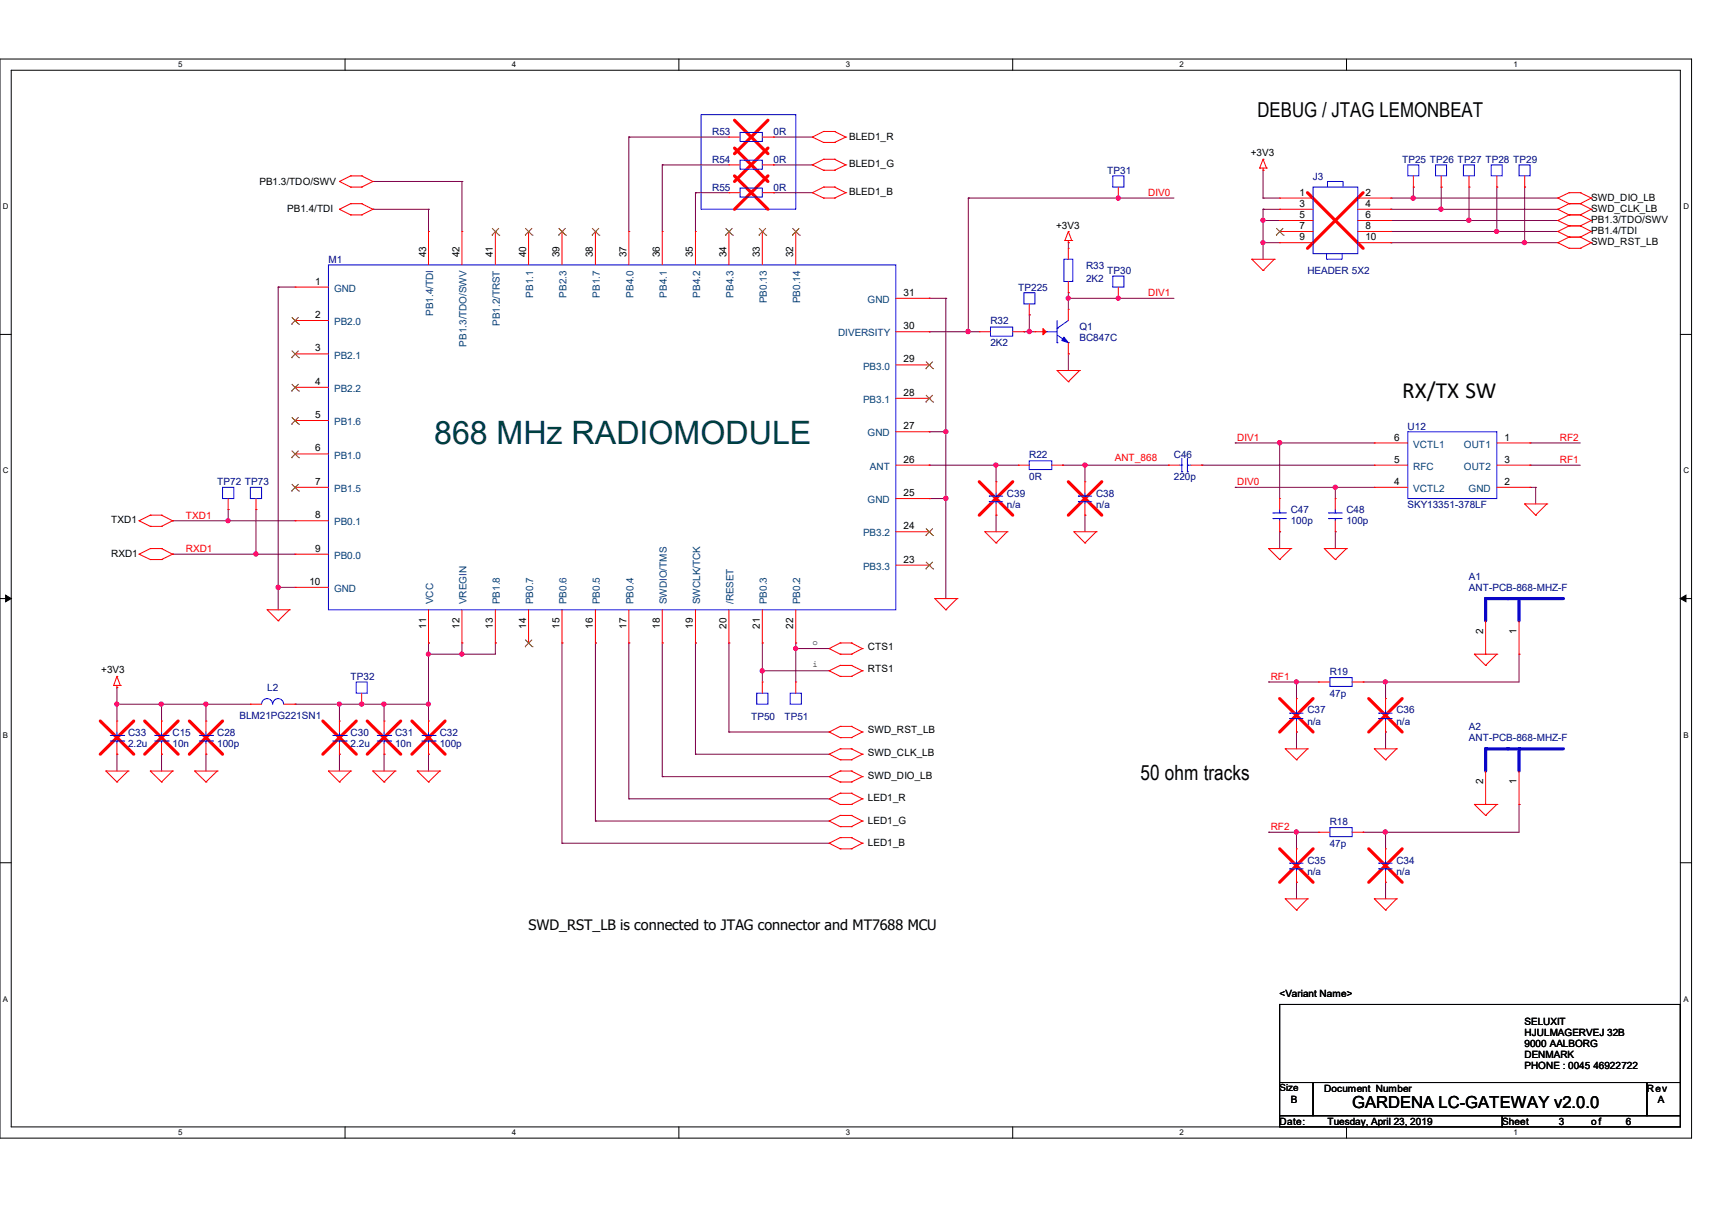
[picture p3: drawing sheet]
<svg xmlns="http://www.w3.org/2000/svg" width="297mm" height="210mm" viewBox="0 0 297 210" stroke-linecap="round" stroke-linejoin="round" font-family="sans-serif">
<path d="M0 10.2h293.5v187.3h-293.5zM1.9 12.2h289.6v183.4h-289.6z" fill="none" stroke="#000" stroke-width=".17"/>
<g fill="#fff">
<path d="M30.9 10.5h.8v1.5h-.8z"/>
<path d="M30.9 195.8h.8v1.5h-.8z"/>
</g>
<path d="M59.9 10.2v2M59.9 195.6v1.9" fill="none" stroke="#000" stroke-width=".17"/>
<g fill="#fff">
<path d="M88.8 10.5h.8v1.5h-.8z"/>
<path d="M88.8 195.8h.8v1.5h-.8z"/>
</g>
<path d="M117.8 10.2v2M117.8 195.6v1.9" fill="none" stroke="#000" stroke-width=".17"/>
<g fill="#fff">
<path d="M146.7 10.5h.8v1.5h-.8z"/>
<path d="M146.7 195.8h.8v1.5h-.8z"/>
</g>
<path d="M175.7 10.2v2M175.7 195.6v1.9" fill="none" stroke="#000" stroke-width=".17"/>
<g fill="#fff">
<path d="M204.6 10.5h.8v1.5h-.8z"/>
<path d="M204.6 195.8h.8v1.5h-.8z"/>
</g>
<path d="M233.6 10.2v2M233.6 195.6v1.9" fill="none" stroke="#000" stroke-width=".17"/>
<g fill="#fff">
<path d="M262.6 10.5h.7v1.5h-.7z"/>
<path d="M262.6 195.8h.7v1.5h-.7z"/>
<path d="M.5 35.1h1v1.5h-1z"/>
<path d="M292 35.1h1v1.5h-1z"/>
<path d="M.5 80.9h1v1.6h-1z"/>
<path d="M292 80.9h1v1.6h-1z"/>
</g>
<path d="M0 58h1.9M291.5 58h2" fill="none" stroke="#000" stroke-width=".17"/>
<g fill="#fff">
<path d="M.5 126.8h.9v1.5h-.9z"/>
<path d="M292 126.8h.9v1.5h-.9z"/>
</g>
<path d="M0 103.9h1.9M291.5 103.9h2" fill="none" stroke="#000" stroke-width=".17"/>
<path d="M1 103.3l.9 .6-.9 .5zM291.5 103.9l1-.6v1.1z" fill="#000" stroke="#000" stroke-width=".17"/>
<g fill="#fff">
<path d="M.5 172.6h.9v1.6h-.9z"/>
<path d="M292 172.6h.9v1.6h-.9z"/>
</g>
<path d="M0 149.7h1.9M291.5 149.7h2M222 174.3h69.5v13.6h-69.5zM222 187.9h5.8v5.7h-5.8zM222 193.6h38.6v2h-38.6zM227.8 187.9h57.9v5.7h-57.9zM260.6 193.6h30.9v2h-30.9zM285.7 187.9h5.8v5.7h-5.8z" fill="none" stroke="#000" stroke-width=".17"/>
<path d="M121.6 19.9h16.4v16.4h-16.4z" fill="none" stroke="#00f" stroke-width=".17" stroke-dasharray="5681883.7"/>
<g fill="none" stroke="#f00" stroke-width=".55">
<path d="M127.4 20.9l5.8 5.8M127.4 25.7l5.8 5.8M127.4 30.5l5.8 5.8M133.2 20.9l-5.8 5.8M133.2 25.7l-5.8 5.8M133.2 30.5l-5.8 5.8M226.8 33.4l9.7 9.7M236.5 33.4l-9.7 9.7M169.9 83.6l5.8 5.8M175.7 83.6l-5.8 5.8M185.3 83.6l5.8 5.8M191.1 83.6l-5.8 5.8"/>
<path d="M17.4 125.1l5.8 5.8M23.2 125.1l-5.8 5.8M25.1 125.1l5.8 5.8M30.9 125.1l-5.8 5.8M32.9 125.1l5.7 5.8M38.6 125.1l-5.7 5.8M56 125.1l5.8 5.8M61.8 125.1l-5.8 5.8M63.7 125.1l5.8 5.8M69.5 125.1l-5.8 5.8M71.5 125.1l5.7 5.8M77.2 125.1l-5.7 5.8"/>
<path d="M222 121.2l5.8 5.8M227.8 121.2l-5.8 5.8M237.4 121.2l5.8 5.8M243.2 121.2l-5.8 5.8M222 147.3l5.8 5.8M227.8 147.3l-5.8 5.8M237.4 147.3l5.8 5.8M243.2 147.3l-5.8 5.8"/>
</g>
<g fill="none" stroke="#800040" stroke-width=".17">
<path d="M64.7 36.3h.1M64.7 31.5h.1M64.7 36.3h9.6M64.7 31.5h15.4M74.3 36.3h.1M74.3 36.3v3.9M80.1 31.5h.1M80.1 31.5v8.7M109.1 23.8h.1M109.1 23.8h17.3M109.1 23.8v16.4M114.9 28.6h.1"/>
<path d="M114.9 28.6v11.6M114.9 28.6h11.5M120.6 33.4h.1M120.6 33.4v6.8M120.6 33.4h5.8M134.2 23.8h.1M134.2 28.6h.1M134.2 33.4h.1M134.2 23.8h6.7M134.2 28.6h6.7M134.2 33.4h6.7M168 34.4h.1"/>
<path d="M168 34.4h35.7M168 34.4v23.2M194 34.4h.1M219.1 34.4h.1M219.1 29.5h.1M219.1 36.3h.1M219.1 38.3h.1M219.1 36.3h2.9M219.1 34.4h2.9M219.1 29.5v4.9M219.1 36.3v8.7M219.1 38.3h2.9"/>
<path d="M241.3 34.4h.1M241.3 36.3h.1M241.3 38.3h.1M241.3 36.3h29M241.3 34.4h29M241.3 38.3h29M245.2 34.4h.1M245.2 32.5h.1M245.2 32.5v1.9M250 36.3h.1M250 32.5h.1M250 32.5v3.8"/>
<path d="M254.8 38.3h.1M254.8 32.5h.1M254.8 32.5v5.8M259.7 32.5h.1M259.7 32.5v7.7M264.5 32.5h.1M264.5 32.5v9.6M48.3 49.8h.1M48.3 49.8h2.9M48.3 49.8v56M161.2 51.8h.1M161.2 57.6h.1"/>
<path d="M161.2 51.8h2.9M161.2 57.6h8.7M164.1 51.8h.1M164.1 51.8v52.1M168 57.6h.1M177.6 57.6h.1M177.6 57.6h1.9M178.6 54.7h.1M178.6 57.6h.1M178.6 54.7v2.9M185.3 42.1h.1M185.3 50.8h.1"/>
<path d="M185.3 51.8h.1M185.3 51.8h18.4M185.3 42.1v1M185.3 50.8v2.9M194 51.8h.1M219.1 42.1h.1M219.1 42.1h2.9M241.3 40.2h.1M241.3 42.1h.1M241.3 42.1h29M241.3 40.2h29M259.7 40.2h.1"/>
<path d="M264.5 42.1h.1M161.2 74.9h.1M161.2 74.9h2.9M164.1 74.9h.1M185.3 61.4h.1M185.3 61.4v2.9M214.3 76.9h.1M214.3 76.9h24.1M222 76.9h.1M222 76.9v9.6M265.4 76.9h.1M265.4 76.9h8.8"/>
<path d="M29.9 96.2h.1M29.9 90.4h.1M29.9 96.2h21.3M29.9 90.4h21.3M39.6 88.4h.1M39.6 90.4h.1M39.6 88.4v2M44.4 88.4h.1M44.4 96.2h.1M44.4 88.4v7.8M161.2 86.5h.1M161.2 80.7h.1"/>
<path d="M161.2 86.5h2.9M161.2 80.7h15.5M164.1 86.5h.1M172.8 80.7h.1M172.8 89.4h.1M172.8 80.7v2.9M172.8 89.4v2.9M184.4 80.7h.1M184.4 80.7h18.3M188.2 89.4h.1M188.2 80.7h.1M188.2 80.7v2.9"/>
<path d="M188.2 89.4v2.9M208.5 80.7h.1M208.5 80.7h29.9M214.3 84.6h.1M214.3 84.6h24.1M222 92.3h.1M222 92.3v2.9M231.6 92.3h.1M231.6 84.6h.1M231.6 84.6v1.9M231.6 92.3v2.9M265.4 84.6h.1"/>
<path d="M265.4 80.7h.1M265.4 80.7h8.8M265.4 84.6h1M266.4 84.6h.1M266.4 84.6v2.9M20.3 119.3h.1M20.3 119.3v5.8M48.3 101.9h.1M48.3 101.9h2.9M74.3 113.5h.1M74.3 111.6h.1M74.3 111.6v13.5"/>
<path d="M80.1 111.6h.1M80.1 113.5h.1M80.1 111.6v1.9M85.9 111.6h.1M85.9 111.6v1.9h-11.6M97.5 111.6h.1M97.5 111.6v34.7M103.3 111.6h.1M103.3 111.6v30.9M109.1 111.6h.1M109.1 111.6v27M114.9 111.6h.1"/>
<path d="M114.9 111.6v23.2M120.6 111.6h.1M120.6 111.6v19.3M126.4 111.6h.1M126.4 111.6v15.4M132.2 111.6h.1M132.2 116.4h.1M132.2 111.6v6.8M132.2 116.4h11.6M138 111.6h.1M138 112.6h.1M138 111.6v6.8"/>
<path d="M138 112.6h5.8M220.1 118.4h.1M220.1 118.4h8.7M224.9 118.4h.1M224.9 118.4v2.8M236.5 118.4h.1M240.4 118.4h.1M240.4 118.4v2.8M263.5 113.5h.1M263.5 113.5v4.9h-27M20.3 122.2h.1M20.3 130.9h.1"/>
<path d="M20.3 122.2h23.1M20.3 130.9v2.9M28 122.2h.1M28 130.9h.1M28 122.2v2.9M28 130.9v2.9M35.7 122.2h.1M35.7 130.9h.1M35.7 122.2v2.9M35.7 130.9v2.9M51.2 122.2h.1M51.2 122.2h23.1"/>
<path d="M58.9 122.2h.1M58.9 130.9h.1M58.9 122.2v2.9M58.9 130.9v2.9M62.7 122.2h.1M66.6 122.2h.1M66.6 130.9h.1M66.6 122.2v2.9M66.6 130.9v2.9M74.3 130.9h.1M74.3 122.2h.1M74.3 130.9v2.9"/>
<path d="M109.1 138.6h.1M109.1 138.6h34.7M114.9 134.8h.1M114.9 134.8h28.9M120.6 130.9h.1M120.6 130.9h23.2M126.4 127h.1M126.4 127h17.4M224.9 127h.1M224.9 127v3M240.4 127h.1M240.4 127v3"/>
<path d="M263.5 139.6h.1M263.5 139.6v4.8h-27M97.5 146.3h.1M97.5 146.3h46.3M103.3 142.5h.1M103.3 142.5h40.5M220.1 144.4h.1M220.1 144.4h8.7M224.9 144.4h.1M224.9 153.1h.1M224.9 144.4v2.9M224.9 153.1v2.9"/>
<path d="M236.5 144.4h.1M240.4 144.4h.1M240.4 153.1h.1M240.4 144.4v2.9M240.4 153.1v2.9"/>
</g>
<g fill="#f0f" stroke="#f0f" stroke-width=".17">
<circle cx="58.9" cy="122.2" r=".36"/>
<circle cx="164.1" cy="86.5" r=".38"/>
<circle cx="48.3" cy="101.9" r=".38"/>
<circle cx="44.4" cy="96.1" r=".37"/>
<circle cx="39.6" cy="90.4" r=".36"/>
<circle cx="164.1" cy="74.9" r=".37"/>
<circle cx="35.7" cy="122.2" r=".36"/>
<circle cx="74.3" cy="122.2" r=".36"/>
<circle cx="28" cy="122.2" r=".37"/>
<circle cx="20.3" cy="122.2" r=".36"/>
<circle cx="80.1" cy="113.5" r=".36"/>
<circle cx="74.3" cy="113.5" r=".36"/>
<circle cx="66.6" cy="122.2" r=".37"/>
<circle cx="62.7" cy="122.2" r=".37"/>
<circle cx="219.1" cy="38.2" r=".37"/>
<circle cx="219.1" cy="42.1" r=".36"/>
<circle cx="245.2" cy="34.4" r=".38"/>
<circle cx="254.8" cy="38.2" r=".38"/>
<circle cx="240.3" cy="118.3" r=".37"/>
<circle cx="240.3" cy="144.4" r=".38"/>
<circle cx="224.9" cy="144.4" r=".37"/>
<circle cx="224.9" cy="118.3" r=".36"/>
<circle cx="167.9" cy="57.5" r=".38"/>
<circle cx="185.3" cy="51.8" r=".36"/>
<circle cx="188.2" cy="80.7" r=".37"/>
<circle cx="172.8" cy="80.7" r=".37"/>
<circle cx="250" cy="36.3" r=".37"/>
<circle cx="259.6" cy="40.2" r=".37"/>
<circle cx="264.5" cy="42.1" r=".37"/>
<circle cx="194" cy="51.8" r=".36"/>
<circle cx="194" cy="34.4" r=".37"/>
<circle cx="222" cy="76.8" r=".38"/>
<circle cx="231.7" cy="84.6" r=".37"/>
<circle cx="132.2" cy="116.4" r=".37"/>
<circle cx="138" cy="112.5" r=".36"/>
<circle cx="178.6" cy="57.5" r=".38"/>
</g>
<g fill="none" stroke="#f00" stroke-width=".17">
<path d="M58.9 31.5h.1M58.9 36.3h.1M58.9 31.5l1.9 1M58.9 36.3l1.9 1M60.8 30.5h.1M60.8 32.5h.1M60.8 35.3h.1M60.8 37.3h.1M60.8 30.5l-1.9 1M60.8 30.5h1.9M60.8 32.5h1.9M60.8 35.3l-1.9 1"/>
<path d="M60.8 35.3h1.9M60.8 37.3h1.9M62.7 30.5h.1M62.7 32.5h.1M62.7 35.3h.1M62.7 37.3h.1M62.7 30.5l2 1M62.7 35.3l2 1M64.7 31.5h.1M64.7 36.3h.1M64.7 31.5l-2 1M64.7 36.3l-2 1"/>
<path d="M140.9 23.8h.1M140.9 28.6h.1M140.9 33.4h.1M140.9 23.8l2 .9M140.9 28.6l2 .9M140.9 33.4l2 1M142.9 22.8h.1M142.9 24.7h.1M142.9 27.6h.1M142.9 29.5h.1M142.9 32.5h.1M142.9 34.4h.1"/>
<path d="M142.9 32.5h1.9M142.9 22.8h1.9M142.9 22.8l-2 1M142.9 24.7h1.9M142.9 27.6h1.9M142.9 27.6l-2 1M142.9 29.5h1.9M142.9 32.5l-2 .9M142.9 34.4h1.9M144.8 22.8h.1M144.8 24.7h.1M144.8 27.6h.1"/>
<path d="M144.8 29.5h.1M144.8 32.5h.1M144.8 34.4h.1M144.8 22.8l1.9 1M144.8 27.6l1.9 1M144.8 32.5l1.9 .9M146.7 23.8h.1M146.7 28.6h.1M146.7 33.4h.1M146.7 23.8l-1.9 .9M146.7 28.6l-1.9 .9M146.7 33.4l-1.9 1"/>
<path d="M218.5 29.2h.1M218.5 29.2h1.2M219.1 29.5h.1M219.1 27.6h.1M219.1 29.2v.3M219.1 27.6l-.6 1.6M219.1 27.6l.6 1.6M219.7 29.2h.1M250 32.5h.1M250 30.5v2M270.3 34.4h.1M270.3 36.3h.1"/>
<path d="M270.3 38.3h.1M270.3 34.4l1.9 .9M270.3 36.3l1.9 1M270.3 38.3l1.9 .9M272.2 33.4h.1M272.2 35.3h.1M272.2 37.3h.1M272.2 39.2h.1M272.2 35.3h2M272.2 37.3h2M272.2 33.4h2M272.2 33.4l-1.9 1"/>
<path d="M272.2 35.3l-1.9 1M272.2 37.3l-1.9 1M272.2 39.2h2M272.2 39.2l-1.9 1M274.2 33.4h.1M274.2 35.3h.1M274.2 37.3h.1M274.2 39.2h.1M274.2 33.4l1.9 1M274.2 35.3l1.9 1M274.2 37.3l1.9 1M274.2 39.2l1.9 1"/>
<path d="M276.1 34.4h.1M276.1 36.3h.1M276.1 38.3h.1M276.1 34.4l-1.9 .9M276.1 36.3l-1.9 1M276.1 38.3l-1.9 .9M169.9 57.6h.1M169.9 57.6h1.9M175.7 57.6h1.9M177.6 57.6h.1M178.6 54.7h.1M178.6 52.7v2"/>
<path d="M184.7 41.7h.1M184.7 41.7h1.2M185.3 42.1h.1M185.3 40.2h.1M185.3 43.1h.1M185.3 50.8h.1M185.3 41.7v.4M185.3 43.1v1.9M185.3 48.9v1.9M185.3 40.2l-.6 1.5M185.3 40.2l.6 1.5M185.9 41.7h.1"/>
<path d="M217.2 45h.1M217.2 45h3.9M217.2 45l1.9 1.9M219.1 46.9h.1M221.1 45h.1M221.1 45l-2 1.9M270.3 40.2h.1M270.3 42.1h.1M270.3 40.2l1.9 .9M270.3 42.1l1.9 1M272.2 41.1h.1M272.2 43.1h.1"/>
<path d="M272.2 41.1h2M272.2 41.1l-1.9 1M272.2 43.1h2M274.2 41.1h.1M274.2 43.1h.1M274.2 41.1l1.9 1M276.1 40.2h.1M276.1 42.1h.1M276.1 40.2l-1.9 .9M276.1 42.1l-1.9 1M183.4 64.3h.1M183.4 64.3h3.9"/>
<path d="M183.4 64.3l1.9 2M185.3 66.3h.1M187.3 64.3h.1M187.3 64.3l-2 2M24.1 90.4h.1M24.1 96.2h.1M24.1 90.4l2 1M24.1 96.2l2 .9M26.1 89.4h.1M26.1 91.4h.1M26.1 95.2h.1M26.1 97.1h.1"/>
<path d="M26.1 89.4l-2 1M26.1 89.4h1.9M26.1 91.4h1.9M26.1 95.2l-2 1M26.1 95.2h1.9M26.1 97.1h1.9M28 89.4h.1M28 91.4h.1M28 95.2h.1M28 97.1h.1M28 89.4l1.9 1M28 95.2l1.9 1"/>
<path d="M29.9 90.4h.1M29.9 96.2h.1M29.9 90.4l-1.9 1M29.9 96.2l-1.9 .9M170.9 92.3h.1M170.9 92.3h3.8M170.9 92.3l1.9 1.9M172.8 94.2h.1M174.7 92.3h.1M174.7 92.3l-1.9 1.9M186.3 92.3h.1M186.3 92.3h3.9"/>
<path d="M186.3 92.3l1.9 1.9M188.2 94.2h.1M190.2 92.3h.1M190.2 92.3l-2 1.9M202.7 80.7h.1M202.7 80.7h1.9M206.6 80.7h1.9M208.5 80.7h.1M220.1 95.2h.1M220.1 95.2h3.8M220.1 95.2l1.9 1.9M222 97.1h.1"/>
<path d="M223.9 95.2h.1M223.9 95.2l-1.9 1.9M229.7 95.2h.1M229.7 95.2h3.9M229.7 95.2l1.9 1.9M231.6 97.1h.1M231.6 92.3h.1M231.6 86.5h.1M231.6 86.5v1.9M231.6 90.4v1.9M233.6 95.2h.1M233.6 95.2l-2 1.9"/>
<path d="M264.5 87.5h.1M264.5 87.5h3.9M264.5 87.5l1.9 1.9M266.4 89.4h.1M268.4 87.5h.1M268.4 87.5l-2 1.9M19.7 119h.1M19.7 119h1.2M20.3 119.3h.1M20.3 117.4h.1M20.3 119v.3M20.3 117.4l.6 1.6"/>
<path d="M20.3 117.4l-.6 1.6M20.9 119h.1M46.4 105.8h.1M46.4 105.8h3.8M46.4 105.8l1.9 1.9M48.3 107.7h.1M50.2 105.8h.1M50.2 105.8l-1.9 1.9M138 118.4h.1M138 118.4v1.9M143.8 116.4h.1M143.8 112.6h.1"/>
<path d="M143.8 116.4l2 1M143.8 112.6l2 .9M145.8 115.5h.1M145.8 117.4h.1M145.8 111.6h.1M145.8 113.5h.1M145.8 115.5h1.9M145.8 115.5l-2 .9M145.8 117.4h1.9M145.8 111.6h1.9M145.8 111.6l-2 1M145.8 113.5h1.9"/>
<path d="M147.7 115.5h.1M147.7 117.4h.1M147.7 111.6h.1M147.7 113.5h.1M147.7 115.5l1.9 .9M147.7 111.6l1.9 1M149.6 116.4h.1M149.6 112.6h.1M149.6 116.4l-1.9 1M149.6 112.6l-1.9 .9M162.2 103.9h.1M162.2 103.9h3.8"/>
<path d="M162.2 103.9l1.9 1.9M164.1 105.8h.1M166 103.9h.1M166 103.9l-1.9 1.9M255.8 113.5h.1M255.8 113.5h3.9M255.8 113.5l1.9 2M257.7 115.5h.1M259.7 113.5h.1M259.7 113.5l-2 2M18.4 133.8h.1M18.4 133.8h3.8"/>
<path d="M18.4 133.8l1.9 1.9M20.3 135.7h.1M22.2 133.8h.1M22.2 133.8l-1.9 1.9M26.1 133.8h.1M26.1 133.8h3.8M26.1 133.8l1.9 1.9M28 135.7h.1M29.9 133.8h.1M29.9 133.8l-1.9 1.9M33.8 133.8h.1M33.8 133.8h3.9"/>
<path d="M33.8 133.8l1.9 1.9M35.7 135.7h.1M37.7 133.8h.1M37.7 133.8l-2 1.9M57 133.8h.1M57 133.8h3.8M57 133.8l1.9 1.9M58.9 135.7h.1M60.8 133.8h.1M60.8 133.8l-1.9 1.9M64.7 133.8h.1M64.7 133.8h3.8"/>
<path d="M64.7 133.8l1.9 1.9M66.6 135.7h.1M68.5 133.8h.1M68.5 133.8l-1.9 1.9M72.4 133.8h.1M72.4 133.8h3.9M72.4 133.8l1.9 1.9M74.3 135.7h.1M76.3 133.8h.1M76.3 133.8l-2 1.9M143.8 134.8h.1M143.8 130.9h.1"/>
<path d="M143.8 138.6h.1M143.8 127h.1M143.8 134.8l2 .9M143.8 130.9l2 1M143.8 138.6l2 1M143.8 127l2 1M145.8 135.7h.1M145.8 133.8h.1M145.8 130h.1M145.8 131.9h.1M145.8 137.7h.1M145.8 139.6h.1"/>
<path d="M145.8 126.1h.1M145.8 128h.1M145.8 135.7h1.9M145.8 133.8l-2 1M145.8 133.8h1.9M145.8 130h1.9M145.8 130l-2 .9M145.8 131.9h1.9M145.8 137.7h1.9M145.8 137.7l-2 .9M145.8 139.6h1.9M145.8 126.1h1.9"/>
<path d="M145.8 126.1l-2 .9M145.8 128h1.9M147.7 135.7h.1M147.7 133.8h.1M147.7 130h.1M147.7 131.9h.1M147.7 137.7h.1M147.7 139.6h.1M147.7 126.1h.1M147.7 128h.1M147.7 133.8l1.9 1M147.7 130l1.9 .9"/>
<path d="M147.7 137.7l1.9 .9M147.7 126.1l1.9 .9M149.6 134.8h.1M149.6 130.9h.1M149.6 138.6h.1M149.6 127h.1M149.6 134.8l-1.9 .9M149.6 130.9l-1.9 1M149.6 138.6l-1.9 1M149.6 127l-1.9 1M223 130h.1M223 130h3.8"/>
<path d="M223 130l1.9 1.9M224.9 131.9h.1M226.8 130h.1M226.8 130l-1.9 1.9M238.4 130h.1M238.4 130h3.9M238.4 130l2 1.9M240.4 131.9h.1M240.4 127h.1M240.4 121.2h.1M240.4 121.2v2M240.4 125.1v1.9"/>
<path d="M242.3 130h.1M242.3 130l-1.9 1.9M255.8 139.6h.1M255.8 139.6h3.9M255.8 139.6l1.9 1.9M259.7 139.6h.1M259.7 139.6l-2 1.9M143.8 146.3h.1M143.8 142.5h.1M143.8 146.3l2 1M143.8 142.5l2 1M145.8 147.3h.1"/>
<path d="M145.8 145.4h.1M145.8 141.5h.1M145.8 143.5h.1M145.8 147.3h1.9M145.8 145.4l-2 .9M145.8 145.4h1.9M145.8 141.5h1.9M145.8 141.5l-2 1M145.8 143.5h1.9M147.7 147.3h.1M147.7 145.4h.1M147.7 141.5h.1"/>
<path d="M147.7 143.5h.1M147.7 145.4l1.9 .9M147.7 141.5l1.9 1M149.6 146.3h.1M149.6 142.5h.1M149.6 146.3l-1.9 1M149.6 142.5l-1.9 1M223 156h.1M223 156h3.8M223 156l1.9 1.9M224.9 157.9h.1M226.8 156h.1"/>
<path d="M226.8 156l-1.9 1.9M238.4 156h.1M238.4 156h3.9M238.4 156l2 1.9M240.4 157.9h.1M242.3 156h.1M242.3 156l-1.9 1.9M257.7 141.5h.1"/>
</g>
<g fill="none" stroke="#00f" stroke-width=".17">
<path d="M249 28.6h2v1.9h-2zM171.8 56.8h3.9v1.5h-3.9zM177.6 50.8h1.9v1.9h-1.9zM184.6 45h1.5v3.9h-1.5zM205 79.5v2.4M206 79.5v2.4M204.6 80.7h.4M205 80.7h.1M205 81.9h.1M206 80.7h.1M206 81.9h.1M206 80.7h.6"/>
<path d="M230.5 90h.1M230.5 89h.1M230.5 90h2.3M230.5 89h2.3M231.6 90h.1M231.6 89h.1M231.6 88.4v.6M231.6 90v.4M137.1 120.3h1.9v1.9h-1.9zM239.2 124.7h.1M239.2 123.8h.1M239.2 124.7h2.3"/>
<path d="M239.2 123.8h2.3M240.4 124.7h.1M240.4 123.8h.1M240.4 123.2v.6M240.4 124.7v.4"/>
</g>
<path d="M261.6 103.9h9.6" fill="none" stroke="#00f" stroke-width=".55"/>
<circle cx="261.6" cy="103.9" r=".28" fill="#00f"/>
<path d="M257.7 103.9h3.9" fill="none" stroke="#00f" stroke-width=".55"/>
<circle cx="257.7" cy="103.9" r=".28" fill="#00f"/>
<path d="M257.7 103.9v3.8" fill="none" stroke="#00f" stroke-width=".55"/>
<circle cx="257.7" cy="103.9" r=".28" fill="#00f"/>
<path d="M263.5 103.9v3.8" fill="none" stroke="#00f" stroke-width=".55"/>
<circle cx="263.5" cy="103.9" r=".28" fill="#00f"/>
<g fill="none" stroke="#f00" stroke-width=".17">
<path d="M126.4 23.8h.1M126.4 23.8h2M132.2 23.8h2M134.2 23.8h.1M254.8 32.5h.1M254.8 30.5v2M179.5 57.6h.1M179.5 57.6h2M185.3 53.7h.1M185.3 53.7v1.9M185.3 59.5v1.9M185.3 61.4h.1"/>
<path d="M176.7 80.7h.1M176.7 80.7h1.9M182.5 80.7h1.9M184.4 80.7h.1M257.7 113.5h.1M257.7 107.7v5.8M263.5 113.5h.1M263.5 107.7v5.8M228.8 144.4h.1M228.8 144.4h1.9M234.6 144.4h1.9M236.5 144.4h.1"/>
</g>
<path d="M128.4 23h3.8v1.6h-3.8zM253.9 28.6h1.9v1.9h-1.9zM181.5 57.6h.1M181.5 57.6h1.9M183.4 57h.1M183.4 59.5h.1M183.4 58.1l1.9 1.4M183.4 55.6v3.9M185.3 59.5h.1M185.3 55.6l-1.9 1.4M178.6 80h3.9v1.5h-3.9zM230.7 143.6h3.9v1.6h-3.9z" fill="none" stroke="#00f" stroke-width=".17"/>
<path d="M184.6 58.5l.7 1-1.1-.4z" fill="#00f" stroke="#00f" stroke-width=".17"/>
<path d="M180.9 57l.6 .6-.6 .5z" fill="#f00" stroke="#f00" stroke-width=".17"/>
<path d="M261.6 130h9.6" fill="none" stroke="#00f" stroke-width=".55"/>
<circle cx="261.6" cy="130" r=".28" fill="#00f"/>
<path d="M257.7 130h3.9" fill="none" stroke="#00f" stroke-width=".55"/>
<circle cx="257.7" cy="130" r=".28" fill="#00f"/>
<path d="M257.7 130v3.8" fill="none" stroke="#00f" stroke-width=".55"/>
<circle cx="257.7" cy="130" r=".28" fill="#00f"/>
<path d="M263.5 130v3.8" fill="none" stroke="#00f" stroke-width=".55"/>
<circle cx="263.5" cy="130" r=".28" fill="#00f"/>
<g fill="none" stroke="#f00" stroke-width=".17">
<path d="M126.4 28.6h.1M126.4 33.4h.1M126.4 28.6h2M126.4 33.4h2M132.2 28.6h2M132.2 33.4h2M134.2 28.6h.1M134.2 33.4h.1M194 34.4h.1M194 32.5v1.9M222 34.4h.1M222 36.3h.1"/>
<path d="M222 38.3h.1M222 34.4h5.8M222 36.3h5.8M222 38.3h5.8M235.5 34.4h5.8M235.5 36.3h5.8M235.5 38.3h5.8M241.3 34.4h.1M241.3 36.3h.1M241.3 38.3h.1M245.2 32.5h.1M245.2 30.5v2"/>
<path d="M259.7 32.5h.1M259.7 30.5v2M264.5 32.5h.1M264.5 30.5v2M51.2 49.8h.1M51.2 55.6h.1M51.2 49.8h5.8M51.2 55.6h5.8M74.3 40.2h.1M74.3 40.2v5.8M80.1 40.2h.1M80.1 40.2v5.8"/>
<path d="M85.9 40.2h.1M85.9 40.2v5.8M91.7 40.2h.1M91.7 40.2v5.8M97.5 40.2h.1M97.5 40.2v5.8M103.3 40.2h.1M103.3 40.2v5.8M109.1 40.2h.1M109.1 40.2v5.8M114.9 40.2h.1M114.9 40.2v5.8"/>
<path d="M120.6 40.2h.1M120.6 40.2v5.8M126.4 40.2h.1M126.4 40.2v5.8M132.2 40.2h.1M132.2 40.2v5.8M138 40.2h.1M138 40.2v5.8M155.4 51.8h5.8M155.4 57.6h5.8M161.2 51.8h.1M161.2 57.6h.1"/>
<path d="M194 51.8h.1M194 49.8v2M222 40.2h.1M222 42.1h.1M222 40.2h5.8M222 42.1h5.8M235.5 40.2h5.8M235.5 42.1h5.8M241.3 40.2h.1M241.3 42.1h.1M51.2 61.4h.1M51.2 67.2h.1"/>
<path d="M51.2 73h.1M51.2 78.8h.1M51.2 61.4h5.8M51.2 67.2h5.8M51.2 73h5.8M51.2 78.8h5.8M155.4 74.9h5.8M155.4 69.1h5.8M155.4 63.3h5.8M161.2 74.9h.1M161.2 69.1h.1M161.2 63.3h.1"/>
<path d="M238.4 76.9h.1M238.4 76.9h5.8M259.7 76.9h5.7M265.4 76.9h.1M39.6 88.4h.1M39.6 86.5v1.9M44.4 88.4h.1M44.4 86.5v1.9M51.2 96.2h.1M51.2 90.4h.1M51.2 84.6h.1M51.2 96.2h5.8"/>
<path d="M51.2 90.4h5.8M51.2 84.6h5.8M155.4 98.1h5.8M155.4 92.3h5.8M155.4 86.5h5.8M155.4 80.7h5.8M161.2 98.1h.1M161.2 92.3h.1M161.2 86.5h.1M161.2 80.7h.1M172.8 89.4h.1M172.8 83.6h.1"/>
<path d="M172.8 83.6v2M172.8 87.5v1.9M188.2 89.4h.1M188.2 83.6h.1M188.2 83.6v2M188.2 87.5v1.9M222 92.3h.1M222 86.5h.1M222 86.5v1.9M222 90.4v1.9M238.4 80.7h.1M238.4 84.6h.1"/>
<path d="M238.4 80.7h5.8M238.4 84.6h5.8M259.7 80.7h5.7M259.7 84.6h5.7M265.4 80.7h.1M265.4 84.6h.1M51.2 101.9h.1M51.2 101.9h5.8M74.3 111.6h.1M74.3 105.8v5.8M80.1 111.6h.1M80.1 105.8v5.8"/>
<path d="M85.9 111.6h.1M85.9 105.8v5.8M91.7 111.6h.1M91.7 105.8v5.8M97.5 111.6h.1M97.5 105.8v5.8M103.3 111.6h.1M103.3 105.8v5.8M109.1 111.6h.1M109.1 105.8v5.8M114.9 111.6h.1M114.9 105.8v5.8"/>
<path d="M120.6 111.6h.1M120.6 105.8v5.8M126.4 111.6h.1M126.4 105.8v5.8M132.2 111.6h.1M132.2 118.4h.1M132.2 105.8v5.8M132.2 118.4v1.9M138 111.6h.1M138 105.8v5.8M228.8 118.4h.1M228.8 118.4h1.9"/>
<path d="M234.6 118.4h1.9M236.5 118.4h.1M20.3 130.9h.1M20.3 125.1h.1M20.3 125.1v1.9M20.3 129v1.9M28 130.9h.1M28 125.1h.1M28 125.1v1.9M28 129v1.9M35.7 130.9h.1M35.7 125.1h.1"/>
<path d="M35.7 125.1v1.9M35.7 129v1.9M43.4 122.2h.1M43.4 122.2h2M49.2 122.2h2M51.2 122.2h.1M58.9 130.9h.1M58.9 125.1h.1M58.9 125.1v1.9M58.9 129v1.9M62.7 122.2h.1M62.7 120.3v1.9"/>
<path d="M66.6 130.9h.1M66.6 125.1h.1M66.6 125.1v1.9M66.6 129v1.9M74.3 130.9h.1M74.3 125.1h.1M74.3 125.1v1.9M74.3 129v1.9M224.9 127h.1M224.9 121.2h.1M224.9 121.2v2M224.9 125.1v1.9"/>
<path d="M257.7 139.6h.1M257.7 133.8v5.8M263.5 139.6h.1M263.5 133.8v5.8M224.9 153.1h.1M224.9 147.3h.1M224.9 147.3v2M224.9 151.2v1.9M240.4 153.1h.1M240.4 147.3h.1M240.4 147.3v2M240.4 151.2v1.9"/>
</g>
<g fill="none" stroke="#00f" stroke-width=".17">
<path d="M128.4 27.8h3.8v1.6h-3.8zM128.4 32.6h3.8v1.6h-3.8zM193 30.5h2v2h-2zM227.8 32.5h7.7v11.5h-7.7zM230.3 32.5v-1h2.7v1M244.2 28.6h1.9v1.9h-1.9zM258.7 28.6h1.9v1.9h-1.9zM263.5 28.6h1.9v1.9h-1.9zM57 46h98.4v59.8h-98.4zM193 47.9h2v1.9h-2zM230.1 44v1h2.7v-1M244.2 74.9h15.5v11.6h-15.5z"/>
<path d="M38.6 84.6h2v1.9h-2zM43.4 84.6h2v1.9h-2zM171.6 87.1h.1M171.6 86.1h.1M171.6 87.1h2.3M171.6 86.1h2.3M172.8 87.1h.1M172.8 86.1h.1M172.8 85.6v.5M172.8 87.1v.4M187.1 87.1h.1M187.1 86.1h.1"/>
<path d="M187.1 87.1h2.3M187.1 86.1h2.3M188.2 87.1h.1M188.2 86.1h.1M188.2 85.6v.5M188.2 87.1v.4M220.9 90h.1M220.9 89h.1M220.9 90h2.3M220.9 89h2.3M222 90h.1M222 89h.1"/>
<path d="M222 88.4v.6M222 90v.4M61.8 118.4h1.9v1.9h-1.9zM230.7 117.6h3.9v1.5h-3.9zM19.1 128.6h2.4M19.1 127.6h2.4M20.3 128.6h.1M20.3 127.6h.1M20.3 127v.6M20.3 128.6v.4M21.5 128.6h.1M21.5 127.6h.1"/>
<path d="M26.8 128.6h2.4M26.8 127.6h2.4M28 128.6h.1M28 127.6h.1M28 127v.6M28 128.6v.4M29.2 128.6h.1M29.2 127.6h.1M34.6 128.6h2.3M34.6 127.6h2.3M35.7 128.6h.1M35.7 127.6h.1"/>
<path d="M35.7 127v.6M35.7 128.6v.4M36.9 128.6h.1M36.9 127.6h.1M45.4 122.2a.95 .95 0 0 1 .9-1 .95 .95 0 0 1 1 1M47.3 122.2a.93 .93 0 0 1 1-1 .93 .93 0 0 1 .9 1M57.7 128.6h2.4M57.7 127.6h2.4M58.9 128.6h.1M58.9 127.6h.1M58.9 127v.6M58.9 128.6v.4"/>
<path d="M60.1 128.6h.1M60.1 127.6h.1M65.4 128.6h2.4M65.4 127.6h2.4M66.6 128.6h.1M66.6 127.6h.1M66.6 127v.6M66.6 128.6v.4M67.8 128.6h.1M67.8 127.6h.1M73.2 128.6h2.3M73.2 127.6h2.3"/>
<path d="M74.3 128.6h.1M74.3 127.6h.1M74.3 127v.6M74.3 128.6v.4M75.5 128.6h.1M75.5 127.6h.1M131.3 120.3h1.9v1.9h-1.9zM223.7 124.7h.1M223.7 123.8h.1M223.7 124.7h2.4M223.7 123.8h2.4M224.9 124.7h.1"/>
<path d="M224.9 123.8h.1M224.9 123.2v.6M224.9 124.7v.4M223.7 150.8h.1M223.7 149.8h.1M223.7 150.8h2.4M223.7 149.8h2.4M224.9 150.8h.1M224.9 149.8h.1M224.9 149.3v.5M224.9 150.8v.4M239.2 150.8h.1"/>
<path d="M239.2 149.8h.1M239.2 150.8h2.3M239.2 149.8h2.3M240.4 150.8h.1M240.4 149.8h.1M240.4 149.3v.5M240.4 150.8v.4"/>
</g>
<g fill="none" stroke="#804000" stroke-width=".17">
<path d="M85.4 39.6l1.2 1.2M86.6 39.6l-1.3 1.2M91.1 39.6l1.3 1.2M92.3 39.6l-1.2 1.2M96.9 39.6l1.2 1.2M98.1 39.6l-1.2 1.2M102.7 39.6l1.2 1.2M103.9 39.6l-1.2 1.2M125.9 39.6l1.2 1.2M127.1 39.6l-1.3 1.2M131.7 39.6l1.2 1.2M132.9 39.6l-1.3 1.2"/>
<path d="M137.5 39.6l1.2 1.2M138.7 39.6l-1.3 1.2M221.4 39.6l1.3 1.2M222.6 39.6l-1.2 1.2M50.6 56.3h.1M50.6 55.1l1.2 1.2M51.8 55.1l-1.2 1.2M51.8 56.3h.1M85.3 40.8h.1M86.6 40.8h.1M91.1 40.8h.1M92.4 40.8h.1"/>
<path d="M96.9 40.8h.1M98.1 40.8h.1M102.7 40.8h.1M103.9 40.8h.1M125.8 40.8h.1M127.1 40.8h.1M131.6 40.8h.1M132.9 40.8h.1M137.4 40.8h.1M138.7 40.8h.1M221.4 40.8h.1M222.7 40.8h.1"/>
<path d="M50.6 62.1h.1M50.6 67.9h.1M50.6 73.6h.1M50.6 79.4h.1M50.6 60.9l1.2 1.2M50.6 66.7l1.2 1.2M50.6 72.4l1.2 1.2M50.6 78.2l1.2 1.2M51.8 60.9l-1.2 1.2M51.8 66.7l-1.2 1.2M51.8 72.4l-1.2 1.2M51.8 78.2l-1.2 1.2"/>
<path d="M51.8 62.1h.1M51.8 67.9h.1M51.8 73.6h.1M51.8 79.4h.1M160.6 69.8h.1M160.6 64h.1M160.6 68.6l1.3 1.2M160.6 62.8l1.3 1.2M161.8 68.6l-1.2 1.2M161.8 62.8l-1.2 1.2M161.9 69.8h.1M161.9 64h.1"/>
<path d="M50.6 85.2h.1M50.6 84l1.2 1.2M51.8 84l-1.2 1.2M51.8 85.2h.1M160.6 98.7h.1M160.6 92.9h.1M160.6 97.5l1.3 1.2M160.6 91.7l1.3 1.2M161.8 97.5l-1.2 1.2M161.8 91.7l-1.2 1.2M161.9 98.7h.1M161.9 92.9h.1"/>
<path d="M91.1 112.2h.1M91.1 111l1.3 1.2M92.3 111l-1.2 1.2M92.4 112.2h.1"/>
</g>
<g fill="#f0f" stroke="#f0f" stroke-width=".17">
<circle cx="58.9" cy="122.2" r=".36"/>
<circle cx="164.1" cy="86.5" r=".38"/>
<circle cx="48.3" cy="101.9" r=".38"/>
<circle cx="44.4" cy="96.1" r=".37"/>
<circle cx="39.6" cy="90.4" r=".36"/>
<circle cx="164.1" cy="74.9" r=".37"/>
<circle cx="35.7" cy="122.2" r=".36"/>
<circle cx="74.3" cy="122.2" r=".36"/>
<circle cx="28" cy="122.2" r=".37"/>
<circle cx="20.3" cy="122.2" r=".36"/>
<circle cx="80.1" cy="113.5" r=".36"/>
<circle cx="74.3" cy="113.5" r=".36"/>
<circle cx="66.6" cy="122.2" r=".37"/>
<circle cx="62.7" cy="122.2" r=".37"/>
<circle cx="219.1" cy="38.2" r=".37"/>
<circle cx="219.1" cy="42.1" r=".36"/>
<circle cx="245.2" cy="34.4" r=".38"/>
<circle cx="254.8" cy="38.2" r=".38"/>
<circle cx="240.3" cy="118.3" r=".37"/>
<circle cx="240.3" cy="144.4" r=".38"/>
<circle cx="224.9" cy="144.4" r=".37"/>
<circle cx="224.9" cy="118.3" r=".36"/>
<circle cx="167.9" cy="57.5" r=".38"/>
<circle cx="185.3" cy="51.8" r=".36"/>
<circle cx="188.2" cy="80.7" r=".37"/>
<circle cx="172.8" cy="80.7" r=".37"/>
<circle cx="250" cy="36.3" r=".37"/>
<circle cx="259.6" cy="40.2" r=".37"/>
<circle cx="264.5" cy="42.1" r=".37"/>
<circle cx="194" cy="51.8" r=".36"/>
<circle cx="194" cy="34.4" r=".37"/>
<circle cx="222" cy="76.8" r=".38"/>
<circle cx="231.7" cy="84.6" r=".37"/>
<circle cx="132.2" cy="116.4" r=".37"/>
<circle cx="138" cy="112.5" r=".36"/>
<circle cx="178.6" cy="57.5" r=".38"/>
</g>
<text font-size="5.6" fill="#004040" x="75.3" y="77">868 MHz RADIOMODULE</text>
<text font-size="4" x="243.2" y="69.1">RX/TX SW</text>
<g font-size="3.6">
<text x="218.1" y="20.4">DEBUG / JTAG LEMONBEAT</text>
<text x="197.9" y="135.3">50 ohm tracks</text>
</g>
<text font-size="2.9" x="234.6" y="192.4">GARDENA LC-GATEWAY v2.0.0</text>
<text font-size="2.5" x="91.7" y="161.4">SWD_RST_LB is connected to JTAG connector and MT7688 MCU</text>
<g font-size="1.7" fill="#000080">
<text x="123.6" y="23.5">R53</text>
<text x="134.2" y="23.5">0R</text>
<text x="123.6" y="28.3">R54</text>
<text x="134.2" y="28.3">0R</text>
<text x="243.2" y="28.3">TP25 TP26 TP27 TP28 TP29</text>
<text x="123.6" y="33.1">R55</text>
<text x="134.2" y="33.1">0R</text>
<text x="192.1" y="30.2">TP31</text>
<text x="227.8" y="31.2">J3</text>
<text x="57" y="45.6">M1</text>
<text x="188.4" y="46.6">R33</text>
<text x="192.1" y="47.6">TP30</text>
<text x="226.8" y="47.6">HEADER 5X2</text>
<text x="176.6" y="50.5">TP225</text>
<text x="188.4" y="48.9">2K2</text>
<text x="171.8" y="56.3">R32</text>
<text x="187.3" y="57.2">Q1</text>
<text x="187.3" y="59.2">BC847C</text>
<text x="171.8" y="60.1">2K2</text>
<text x="244.2" y="74.6">U12</text>
<text x="178.5" y="79.4">R22</text>
<text x="178.5" y="83.3">0R</text>
<text x="203.6" y="79.4">C46</text>
<text x="203.6" y="83.3">220p</text>
<text x="37.7" y="84.2">TP72 TP73</text>
<text x="174.7" y="86.2">C39</text>
<text x="174.7" y="88.1">n/a</text>
<text x="190.1" y="86.2">C38</text>
<text x="190.1" y="88.1">n/a</text>
<text x="223.9" y="89.1">C47</text>
<text x="233.6" y="89.1">C48</text>
<text x="244.2" y="88.1">SKY13351-378LF</text>
<text x="223.9" y="91">100p</text>
<text x="233.6" y="91">100p</text>
<text x="254.8" y="100.7">A1</text>
<text x="254.8" y="102.6">ANT-PCB-868-MHZ-F</text>
<text x="46.4" y="120">L2</text>
<text x="60.8" y="118">TP32</text>
<text x="230.7" y="117.1">R19</text>
<text x="41.5" y="124.8">BLM21PG221SN1</text>
<text x="130.3" y="125">TP50</text>
<text x="136.1" y="125">TP51</text>
<text x="226.8" y="123.8">C37</text>
<text x="226.8" y="125.8">n/a</text>
<text x="230.7" y="120.9">47p</text>
<text x="242.3" y="123.8">C36</text>
<text x="242.3" y="125.8">n/a</text>
<text x="22.2" y="127.7">C33</text>
<text x="22.2" y="129.6">2.2u</text>
<text x="29.9" y="127.7">C15</text>
<text x="29.9" y="129.6">10n</text>
<text x="37.7" y="127.7">C28</text>
<text x="37.7" y="129.6">100p</text>
<text x="60.8" y="127.7">C30</text>
<text x="60.8" y="129.6">2.2u</text>
<text x="68.5" y="127.7">C31</text>
<text x="68.5" y="129.6">10n</text>
<text x="76.3" y="127.7">C32</text>
<text x="76.3" y="129.6">100p</text>
<text x="254.8" y="126.7">A2</text>
<text x="254.8" y="128.7">ANT-PCB-868-MHZ-F</text>
<text x="230.7" y="143.1">R18</text>
<text x="226.8" y="149.9">C35</text>
<text x="230.7" y="147">47p</text>
<text x="242.3" y="149.9">C34</text>
<text x="226.8" y="151.8">n/a</text>
<text x="242.3" y="151.8">n/a</text>
</g>
<g font-size="1.7">
<text x="147.3" y="24.2">BLED1_R</text>
<text x="147.3" y="29">BLED1_G</text>
<text x="217" y="27.1">+3V3</text>
<text x="45" y="32.1">PB1.3/TDO/SWV</text>
<text x="147.3" y="33.9">BLED1_B</text>
<text x="225.4" y="34">1</text>
<text x="225.4" y="35.9">3</text>
<text x="236.9" y="34">2</text>
<text x="236.9" y="35.9">4</text>
<text x="276" y="34.8">SWD_DIO_LB</text>
<text x="49.8" y="36.8">PB1.4/TDI</text>
<text x="183.2" y="39.7">+3V3</text>
<text x="225.4" y="37.8">5</text>
<text x="225.4" y="39.8">7</text>
<text x="225.4" y="41.7">9</text>
<text x="236.9" y="37.8">6</text>
<text x="236.9" y="39.8">8</text>
<text x="236.9" y="41.7">10</text>
<text x="276" y="36.8">SWD_CLK_LB</text>
<text x="276" y="38.7">PB1.3/TDO/SWV</text>
<text x="276" y="40.6">PB1.4/TDI</text>
<text x="73.9" y="44.6" transform="rotate(-90 73.9 44.6)">43</text>
<text x="79.7" y="44.6" transform="rotate(-90 79.7 44.6)">42</text>
<text x="85.5" y="44.6" transform="rotate(-90 85.5 44.6)">41</text>
<text x="91.3" y="44.6" transform="rotate(-90 91.3 44.6)">40</text>
<text x="97.1" y="44.6" transform="rotate(-90 97.1 44.6)">39</text>
<text x="102.9" y="44.6" transform="rotate(-90 102.9 44.6)">38</text>
<text x="108.7" y="44.6" transform="rotate(-90 108.7 44.6)">37</text>
<text x="114.5" y="44.6" transform="rotate(-90 114.5 44.6)">36</text>
<text x="120.2" y="44.6" transform="rotate(-90 120.2 44.6)">35</text>
<text x="126" y="44.6" transform="rotate(-90 126 44.6)">34</text>
<text x="131.8" y="44.6" transform="rotate(-90 131.8 44.6)">33</text>
<text x="137.6" y="44.6" transform="rotate(-90 137.6 44.6)">32</text>
<text x="276" y="42.5">SWD_RST_LB</text>
<text x="54.6" y="49.4">1</text>
<text x="156.7" y="51.3">31</text>
<text x="54.6" y="55.2">2</text>
<text x="156.7" y="57.2">30</text>
<text x="54.6" y="61">3</text>
<text x="156.7" y="62.9">29</text>
<text x="54.6" y="66.8">4</text>
<text x="156.7" y="68.7">28</text>
<text x="54.6" y="72.6">5</text>
<text x="156.7" y="74.5">27</text>
<text x="241.9" y="76.5">6</text>
<text x="261" y="76.5">1</text>
<text x="54.6" y="78.4">6</text>
<text x="156.7" y="80.3">26</text>
<text x="241.9" y="80.3">5</text>
<text x="261" y="80.3">3</text>
<text x="54.6" y="90">8</text>
<text x="54.6" y="84.2">7</text>
<text x="156.7" y="86.1">25</text>
<text x="241.9" y="84.2">4</text>
<text x="261" y="84.2">2</text>
<text x="19.3" y="90.8">TXD1</text>
<text x="54.6" y="95.8">9</text>
<text x="156.7" y="91.9">24</text>
<text x="19.3" y="96.6">RXD1</text>
<text x="53.7" y="101.5">10</text>
<text x="156.7" y="97.7">23</text>
<text x="73.9" y="109.1" transform="rotate(-90 73.9 109.1)">11</text>
<text x="79.7" y="109.1" transform="rotate(-90 79.7 109.1)">12</text>
<text x="85.5" y="109.1" transform="rotate(-90 85.5 109.1)">13</text>
<text x="91.3" y="109.1" transform="rotate(-90 91.3 109.1)">14</text>
<text x="97.1" y="109.1" transform="rotate(-90 97.1 109.1)">15</text>
<text x="102.9" y="109.1" transform="rotate(-90 102.9 109.1)">16</text>
<text x="108.7" y="109.1" transform="rotate(-90 108.7 109.1)">17</text>
<text x="114.5" y="109.1" transform="rotate(-90 114.5 109.1)">18</text>
<text x="120.2" y="109.1" transform="rotate(-90 120.2 109.1)">19</text>
<text x="126" y="109.1" transform="rotate(-90 126 109.1)">20</text>
<text x="131.8" y="109.1" transform="rotate(-90 131.8 109.1)">21</text>
<text x="137.6" y="109.1" transform="rotate(-90 137.6 109.1)">22</text>
<text x="150.6" y="112.8">CTS1</text>
<text x="257.3" y="110.1" transform="rotate(-90 257.3 110.1)">2</text>
<text x="263.1" y="110.1" transform="rotate(-90 263.1 110.1)">1</text>
<text x="17.6" y="116.9">+3V3</text>
<text x="150.6" y="116.7">RTS1</text>
<text x="150.6" y="131.1">SWD_CLK_LB</text>
<text x="150.6" y="127.3">SWD_RST_LB</text>
<text x="150.6" y="135.2">SWD_DIO_LB</text>
<text x="257.3" y="136.1" transform="rotate(-90 257.3 136.1)">2</text>
<text x="263.1" y="136.1" transform="rotate(-90 263.1 136.1)">1</text>
<text x="150.6" y="143">LED1_G</text>
<text x="150.6" y="139.1">LED1_R</text>
<text x="150.6" y="146.8">LED1_B</text>
<text x="222" y="173.1">&lt;Variant Name&gt;</text>
<text x="264.5" y="177.9">SELUXIT</text>
<text x="264.5" y="179.8">HJULMAGERVEJ 32B</text>
<text x="264.5" y="181.7">9000 AALBORG</text>
<text x="264.5" y="183.7">DENMARK</text>
<text x="264.5" y="185.6">PHONE : 0045 46922722</text>
<text x="222" y="189.4">Size</text>
<text x="223.9" y="191.4">B</text>
<text x="229.7" y="189.5">Document Number</text>
<text x="285.7" y="189.5">Rev</text>
<text x="287.6" y="191.4">A</text>
<text x="222" y="195.2">Date:</text>
<text x="230.3" y="195.2">Tuesday, April 23, 2019</text>
<text x="260.6" y="195.2">Sheet</text>
<text x="270.4" y="195.2">3</text>
<text x="276.1" y="195.2">of</text>
<text x="282" y="195.2">6</text>
</g>
<g font-size="1.7" fill="#f00">
<text x="199.2" y="34">DIV0</text>
<text x="199.2" y="51.4">DIV1</text>
<text x="214.7" y="76.5">DIV1</text>
<text x="270.6" y="76.5">RF2</text>
<text x="193.4" y="79.9">ANT_868</text>
<text x="270.6" y="80.3">RF1</text>
<text x="214.7" y="84.2">DIV0</text>
<text x="32.3" y="95.8">RXD1</text>
<text x="32.3" y="90">TXD1</text>
<text x="220.5" y="118">RF1</text>
<text x="220.5" y="144.1">RF2</text>
</g>
<g font-size="1.7" fill="#004080">
<text x="57.9" y="50.6">GND</text>
<text x="92.5" y="51.6" transform="rotate(-90 92.5 51.6)">PB1.1</text>
<text x="98.3" y="51.6" transform="rotate(-90 98.3 51.6)">PB2.3</text>
<text x="104.1" y="51.6" transform="rotate(-90 104.1 51.6)">PB1.7</text>
<text x="109.9" y="51.6" transform="rotate(-90 109.9 51.6)">PB4.0</text>
<text x="115.7" y="51.6" transform="rotate(-90 115.7 51.6)">PB4.1</text>
<text x="121.4" y="51.6" transform="rotate(-90 121.4 51.6)">PB4.2</text>
<text x="127.2" y="51.6" transform="rotate(-90 127.2 51.6)">PB4.3</text>
<text x="133" y="52.6" transform="rotate(-90 133 52.6)">PB0.13</text>
<text x="138.8" y="52.6" transform="rotate(-90 138.8 52.6)">PB0.14</text>
<text x="150.5" y="52.6">GND</text>
<text x="57.9" y="56.4">PB2.0</text>
<text x="75.1" y="54.9" transform="rotate(-90 75.1 54.9)">PB1.4/TDI</text>
<text x="86.7" y="56.6" transform="rotate(-90 86.7 56.6)">PB1.2/TRST</text>
<text x="145.4" y="58.4">DIVERSITY</text>
<text x="57.9" y="62.2">PB2.1</text>
<text x="80.9" y="60.2" transform="rotate(-90 80.9 60.2)">PB1.3/TDO/SWV</text>
<text x="149.7" y="64.1">PB3.0</text>
<text x="57.9" y="68">PB2.2</text>
<text x="149.7" y="69.9">PB3.1</text>
<text x="57.9" y="73.8">PB1.6</text>
<text x="150.5" y="75.7">GND</text>
<text x="245.2" y="77.7">VCTL1</text>
<text x="254" y="77.7">OUT1</text>
<text x="57.9" y="79.6">PB1.0</text>
<text x="150.9" y="81.5">ANT</text>
<text x="245.2" y="81.5">RFC</text>
<text x="254" y="81.5">OUT2</text>
<text x="57.9" y="85.4">PB1.5</text>
<text x="150.5" y="87.3">GND</text>
<text x="245.2" y="85.4">VCTL2</text>
<text x="254.8" y="85.4">GND</text>
<text x="57.9" y="91.2">PB0.1</text>
<text x="149.7" y="93.1">PB3.2</text>
<text x="57.9" y="97">PB0.0</text>
<text x="149.7" y="98.9">PB3.3</text>
<text x="57.9" y="102.7">GND</text>
<text x="75.1" y="104.9" transform="rotate(-90 75.1 104.9)">VCC</text>
<text x="80.9" y="104.9" transform="rotate(-90 80.9 104.9)">VREGIN</text>
<text x="86.7" y="104.9" transform="rotate(-90 86.7 104.9)">PB1.8</text>
<text x="92.5" y="104.9" transform="rotate(-90 92.5 104.9)">PB0.7</text>
<text x="98.3" y="104.9" transform="rotate(-90 98.3 104.9)">PB0.6</text>
<text x="104.1" y="104.9" transform="rotate(-90 104.1 104.9)">PB0.5</text>
<text x="109.9" y="104.9" transform="rotate(-90 109.9 104.9)">PB0.4</text>
<text x="115.7" y="104.9" transform="rotate(-90 115.7 104.9)">SWDIO/TMS</text>
<text x="121.4" y="104.9" transform="rotate(-90 121.4 104.9)">SWCLK/TCK</text>
<text x="127.2" y="104.9" transform="rotate(-90 127.2 104.9)">/RESET</text>
<text x="133" y="104.9" transform="rotate(-90 133 104.9)">PB0.3</text>
<text x="138.8" y="104.9" transform="rotate(-90 138.8 104.9)">PB0.2</text>
</g>
<g font-size="1.6">
<text x="140.9" y="111.9">o</text>
<text x="140.9" y="115.7">i</text>
</g>
<g font-size="1.4">
<text x="30.9" y="11.7">5</text>
<text x="88.8" y="11.7">4</text>
<text x="146.7" y="11.7">3</text>
<text x="204.6" y="11.7">2</text>
<text x="262.6" y="11.7">1</text>
<text x=".5" y="36.3">D</text>
<text x="292" y="36.3">D</text>
<text x=".5" y="82.2">C</text>
<text x="292" y="82.2">C</text>
<text x=".5" y="128">B</text>
<text x="292" y="128">B</text>
<text x=".5" y="173.9">A</text>
<text x="292" y="173.9">A</text>
<text x="30.9" y="197">5</text>
<text x="88.8" y="197">4</text>
<text x="146.7" y="197">3</text>
<text x="204.6" y="197">2</text>
<text x="262.6" y="197">1</text>
</g>
</svg>
